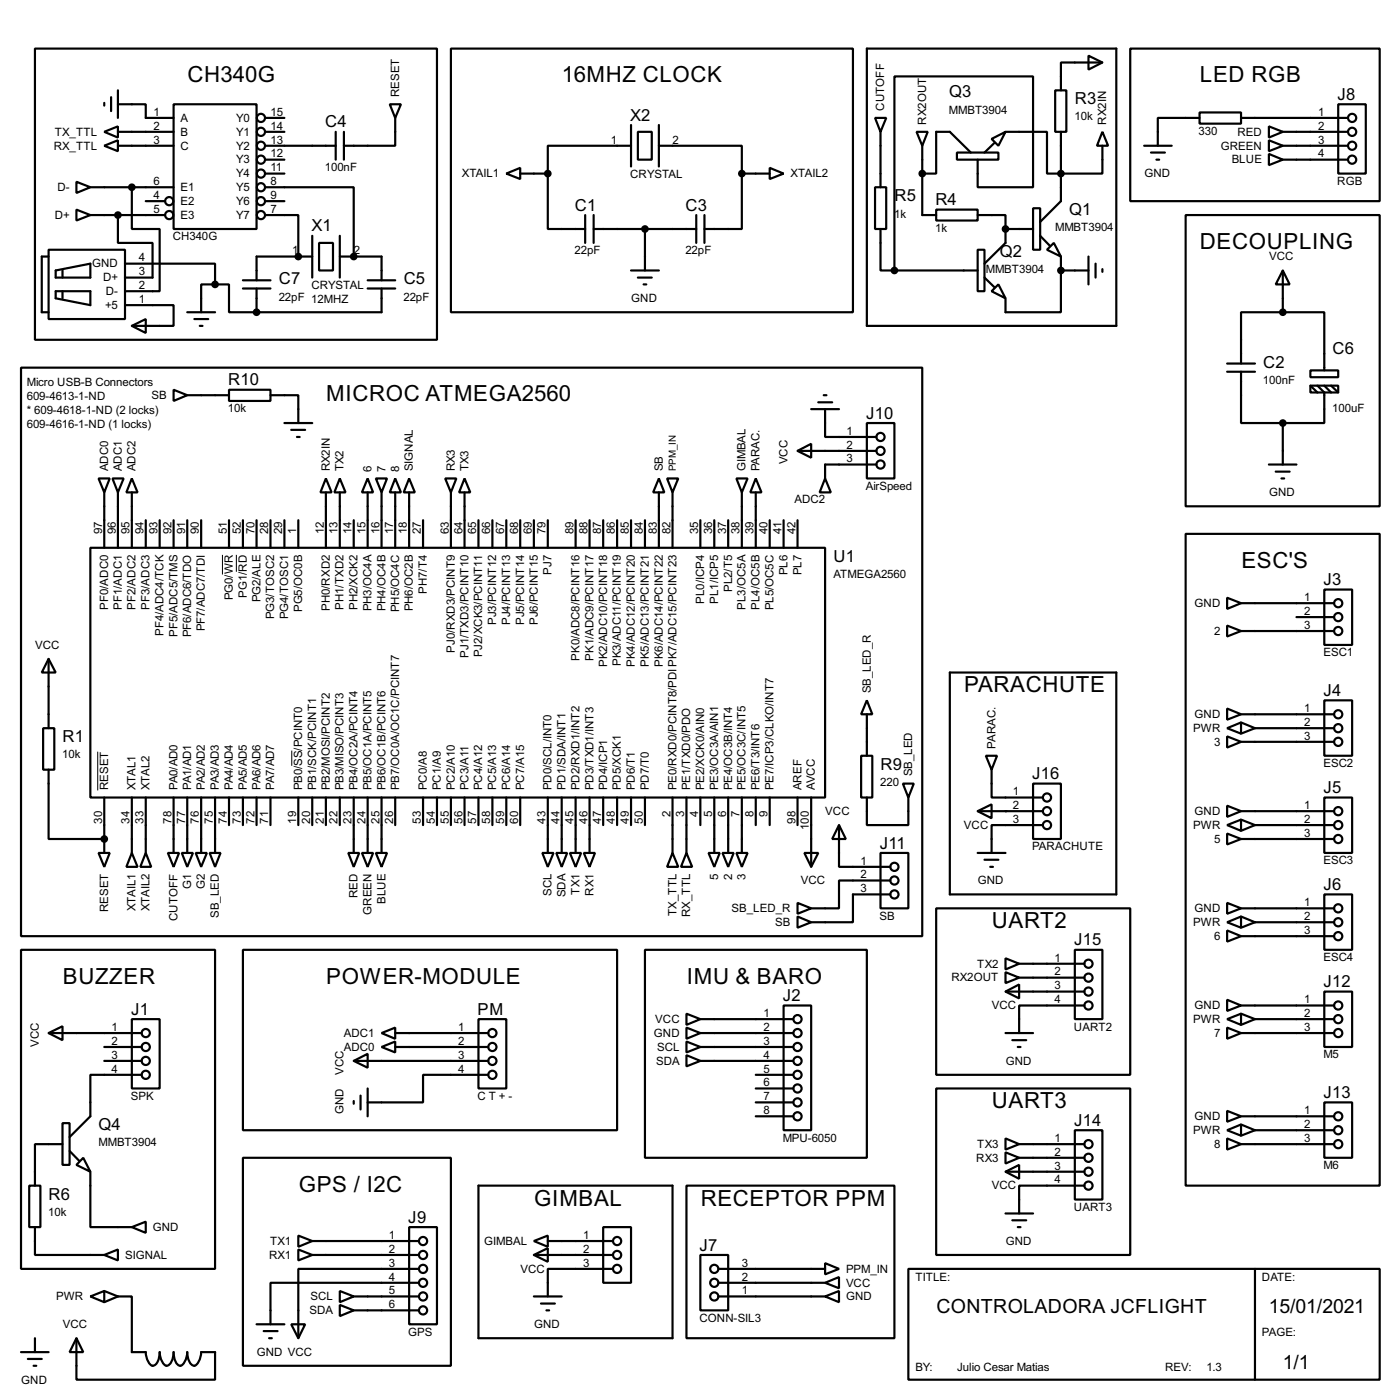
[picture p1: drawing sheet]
<svg xmlns="http://www.w3.org/2000/svg" width="256mm" height="256mm" viewBox="0 0 256 256" stroke-linecap="round" stroke-linejoin="round" font-family="sans-serif">
<g fill="none" stroke="#000" stroke-width=".4">
<path d="M6.4 8.9h73.7v53.4h-73.7zM19.1 18.9v.5M20.4 17.8v2.6M21.6 19.1h5.1v2.5h5.1M21.6 16.6v5M31.8 19.1h15.2v22.9h-15.2zM71.4 19.1h2.1l-1.1 2.5zM82.6 8.9h73.7v48.3h-73.7zM158.8 8.9h45.7v50.8h-45.7zM193.3 16.6h2.1v7.6h-2.1zM199.4 10.2l2.6 1.3-2.6 1.3zM202 11.5h-7.6v5.1"/>
<path d="M207.1 8.9h45.7v28h-45.7zM245.2 19.1h5v12.7h-5zM14 38.4l2.6 1-2.6 1zM14 33.3l2.6 1-2.6 1.1zM16.6 39.4h13.7M16.6 34.3h15.2M19.1 24.2l2.5-1v2zM19.1 26.7l2.5-1v2zM21.6 39.4v5.1h6.4v6.4h-5.1M21.6 24.2h10.2M21.6 26.7h10.2M24.2 34.3v7.7h5.1v11.4h-6.4"/>
<path d="M26.7 36.9h3.6M48.6 34.3h16.2v12.7M48.6 39.4h6.1v7.6M48.6 31.8h3.5M48.6 21.6h3.5M48.6 24.2h3.5M48.6 26.7h12.9M48.6 29.3h3.5M48.6 36.9h3.5M61.5 24.2v5.1M63 24.2v5.1M72.4 21.6v5.1h-9.4"/>
<path d="M92.8 31.8l2.5-1v2zM95.3 31.8h5.1M100.4 31.8v10.2h6.8M107.2 39.4v5.1M108.8 39.4v5.1M115.6 26.7h-15.2v5.1M115.6 22.9v7.6M116.9 24.2h2.5v5.1h-2.5zM120.7 26.7h15.2v5.1M120.7 22.9v7.6M127.6 39.4v5.1M129.1 39.4v5.1"/>
<path d="M135.9 31.8v10.2h-6.8M135.9 31.8h5.1M141 30.8l2.6 1-2.6 1zM160.3 34.3h2.1v7.7h-2.1zM160.3 21.6h2.1l-1.1 2.6zM161.3 24.2v10.1M167.9 24.2h2.1l-1 2.5zM169 26.7v12.7h2.5M171.5 38.4h7.6v2h-7.6zM175.3 28h7.6v1.3h-7.6zM177.9 28l-3.9-3.8h-2.5v7.6h-2.5M179.1 39.4h5.1v2.6"/>
<path d="M179.1 29.3v5h10.2v-20.3h-25.4v35.6M181.7 25.5l2.5-1.3-1.3 2.5zM182.2 26.2l-1.8 1.8M184.2 24.2h7.6v7.6h10.2v-5.1M189.3 38.2h1.3v7.6h-1.3zM194.4 24.2v12.7l-3.8 3.8M202 24.2l1 2.5h-2zM209.6 26.7h5.1M210.9 28h2.5M211.9 29.3h.5M217.2 39.4h35.6v53.4h-35.6zM219.8 20.6h7.6v2.1h-7.6z"/>
<path d="M219.8 21.6h-7.7v5.1M227.4 21.6h19.5M232.5 23.2l2.5 1-2.5 1zM232.5 25.7l2.5 1-2.5 1zM232.5 28.2l2.5 1.1-2.5 1zM235 24.2h11.9M235 26.7h11.9M235 29.3h11.9M8.9 45.8h14v12.7h-14zM8.9 47h-1.2v10.2h1.2M10.2 49.6l6.4-1.3v2.6h-6.4zM10.2 53.4h6.4v2.5l-6.4-1.2z"/>
<path d="M11.5 49.6v1.3M11.5 53.4v1.3M22.9 55.9h8.9v3.8h-7.6M22.9 48.3h16.5v3.8M24.2 59.7l2.5-1.2v2.5zM34.3 57.2h5.1M35.6 58.5h2.6M36.6 59.7h.5M39.4 52.1h-2.5v5.1M39.4 52.1h2.6v5.1h5M44.5 51.4h5.1M44.5 52.9h5.1"/>
<path d="M47 52.9v4.3M57.2 47h-10.2v4.4M57.2 43.2v7.7M58.5 44.5h2.5v5.1h-2.5zM62.3 47h7.6v4.4M62.3 43.2v7.7M67.4 51.4h5M67.4 52.9h5M69.9 52.9v4.3h-22.9M108.8 42h18.8M115.6 49.6h5.1M116.9 50.9h2.5"/>
<path d="M117.9 52.1h.5M118.2 42v7.6M161.3 42v7.6h2.6M163.9 49.6h15.2M179.1 45.8h1.3v7.6h-1.3zM180.4 50.9l1.8 1.7M181.7 53.4l1.2-1.3 1.3 2.6zM184.2 42h5.1M184.2 42v2.5l-3.8 3.8M190.6 43.2l1.7 1.8M191.8 45.8l1.3-1.3 1.3 2.5zM194.4 49.6v7.6h-10.2v-2.5"/>
<path d="M194.4 49.6h5M194.4 47v2.6M199.4 47v5.1M200.7 48.3v2.6M202 49.3v.5M235 49.6l1.3 2.5h-2.6zM235 57.2h-7.6v9.4M235 57.2h7.6v10.7M235 49.6v7.6M3.9 67.4h165.1v104.1h-165.1zM31.8 71.4l2.5 1-2.5 1.1zM34.3 72.4h7.7"/>
<path d="M42 71.4h7.6v2.1h-7.6zM49.6 72.4h5.1v5.1M52.1 77.5h5.1M53.4 78.8h2.5M148.6 75h5.1M149.9 73.7h2.6M150.9 72.4h.5M151.2 75v5.1h9.4M158.8 77.5h5.1v10.2h-5.1zM224.8 66.6h5.1M224.8 68.1h5.1M227.4 68.1v9.4h7.6"/>
<path d="M235 77.5v7.6M240.1 67.9h5.1v1.2h-5.1zM240.1 70.7h5.1v1.2h-5.1zM240.1 70.7l1.3 1.2M241.4 70.7l1.2 1.2v5.6h-7.6M242.6 70.7l1.3 1.2M243.9 70.7l1.3 1.2M18.1 87.7h2l-1 2.5zM19.1 90.2v10.2M20.6 87.7h2.1l-1.1 2.5zM21.6 90.2v10.2M24.2 87.7l1 2.5h-2z"/>
<path d="M24.2 90.2v10.2M26.7 95.3v5.1M29.3 95.3v5.1M31.8 95.3v5.1M34.3 95.3v5.1M36.9 95.3v5.1M42 95.3v5.1M44.5 95.3v5.1M47 95.3v5.1M49.6 95.3v5.1M52.1 95.3v5.1M54.4 80.1h.5"/>
<path d="M54.7 95.3v5.1M59.7 87.7l1.1 2.5h-2.1zM59.7 90.2v10.2M62.3 87.7l1 2.5h-2zM62.3 90.2v10.2M64.8 95.3v5.1M67.4 87.7l1 2.5h-2.1zM67.4 90.2v10.2M68.9 87.7h2l-1 2.5zM69.9 90.2v10.2M72.4 87.7l1.1 2.5h-2.1zM72.4 90.2v10.2"/>
<path d="M75 87.7l1 2.5h-2zM75 90.2v10.2M77.5 95.3v5.1M81.6 87.7h2l-1 2.5zM82.6 90.2v10.2M85.1 87.7l1.1 2.5h-2.1zM85.1 90.2v10.2M87.7 95.3v5.1M90.2 95.3v5.1M92.8 95.3v5.1M95.3 95.3v5.1M97.8 95.3v5.1"/>
<path d="M100.4 95.3v5.1M105.5 95.3v5.1M108 95.3v5.1M110.5 95.3v5.1M113.1 95.3v5.1M115.6 95.3v5.1M118.2 95.3v5.1M120.7 87.7l1 2.5h-2zM120.7 90.2v10.2M122.2 87.7h2.1l-1.1 2.5zM123.2 90.2v10.2M128.3 95.3v5.1"/>
<path d="M130.9 95.3v5.1M133.4 95.3v5.1M134.9 87.7h2.1l-1.1 2.5zM135.9 90.2v10.2M138.5 87.7l1 2.5h-2zM138.5 90.2v10.2M141 95.3v5.1M143.6 95.3v5.1M146.1 82.6l2.5-1.3v2.6zM146.1 82.6h14.5M146.1 95.3v5.1M151.2 87.7l1 2.5h-2z"/>
<path d="M160.6 85.1h-9.4v2.6M217.2 97.8h35.6v119.4h-35.6zM232.5 85.1h5M233.7 86.4h2.6M234.8 87.7h.5M16.6 100.4h134.6v45.7h-134.6zM224.8 109.5l2.6 1-2.6 1.1zM224.8 114.6l2.6 1-2.6 1zM227.4 110.5h17M227.4 115.6h17M237.5 113.1h6.9M242.6 108h5.1v10.2h-5.1z"/>
<path d="M7.9 133.4h2.1v7.6h-2.1zM8.9 120.7l1.3 2.5h-2.5zM8.9 120.7v12.7M157.8 138.5h2v7.6h-2zM158.8 128.3l1 2.6h-2zM158.8 130.9v7.6M174 123.2h30.5v40.7h-30.5zM180.6 138.5h2.1l-1 2.5zM224.8 129.8l2.6 1.1-2.6 1zM224.8 134.9l2.6 1-2.6 1.1zM224.8 133.4l2.6-1v2zM227.4 130.9h17"/>
<path d="M227.4 135.9h17M227.4 132.4l2.5 1M229.9 133.4h14.5M229.9 133.4l-2.5 1M242.6 128.3h5.1v10.2h-5.1zM8.9 141v12.7h10.2M18.1 156.3h2l-1 2.5zM19.1 146.1v10.2M24.2 156.3l1 2.5h-2zM24.2 146.1v10.2M26.7 156.3l1 2.5h-2zM26.7 146.1v10.2"/>
<path d="M30.8 156.3h2l-1 2.5zM31.8 146.1v10.2M33.3 156.3h2.1l-1.1 2.5zM34.3 146.1v10.2M35.9 156.3h2l-1 2.5zM36.9 146.1v10.2M38.4 156.3h2l-1 2.5zM39.4 146.1v10.2M42 146.1v5.1M44.5 146.1v5.1M47 146.1v5.1M49.6 146.1v5.1"/>
<path d="M54.7 146.1v5.1M57.2 146.1v5.1M59.7 146.1v5.1M62.3 146.1v5.1M63.8 156.3h2l-1 2.5zM64.8 146.1v10.2M66.3 156.3h2.1l-1 2.5zM67.4 146.1v10.2M68.9 156.3h2l-1 2.5zM69.9 146.1v10.2M72.4 146.1v5.1M77.5 146.1v5.1"/>
<path d="M80.1 146.1v5.1M82.6 146.1v5.1M85.1 146.1v5.1M87.7 146.1v5.1M90.2 146.1v5.1M92.8 146.1v5.1M95.3 146.1v5.1M99.4 156.3h2l-1 2.5zM100.4 146.1v10.2M101.9 156.3h2l-1 2.5zM102.9 146.1v10.2M104.4 156.3h2.1l-1 2.5z"/>
<path d="M105.5 146.1v10.2M107 156.3h2l-1 2.5zM108 146.1v10.2M110.5 146.1v5.1M113.1 146.1v5.1M115.6 146.1v5.1M118.2 146.1v5.1M123.2 156.3l1.1 2.5h-2.1zM123.2 146.1v10.2M125.8 156.3l1 2.5h-2zM125.8 146.1v10.2M128.3 146.1v5.1"/>
<path d="M129.8 156.3h2.1l-1 2.5zM130.9 146.1v10.2M132.4 156.3h2l-1 2.5zM133.4 146.1v10.2M134.9 156.3h2.1l-1.1 2.5zM135.9 146.1v10.2M138.5 146.1v5.1M141 146.1v5.1M146.1 146.1v5.1M147.4 156.3h2.5l-1.3 2.5zM148.6 146.1v12.7M153.7 151.2l1.3 2.5h-2.5z"/>
<path d="M153.7 151.2v7.6h9.4M158.8 146.1v5.1h7.6v-5.1M161.3 156.3h5.1v10.1h-5.1zM165.4 143.6h2l-1 2.5zM179.1 148.6l2.6-1.2v2.5zM179.1 148.6h12M179.1 156.3h5.1M180.4 157.5h2.5M181.4 158.8h.5M181.7 141v5.1h9.4M189.3 143.6h5.1v10.1h-5.1zM191.1 151.2h-9.4v5.1"/>
<path d="M224.8 147.6l2.6 1-2.6 1.1zM224.8 152.7l2.6 1-2.6 1zM224.8 151.2l2.6-1v2zM227.4 148.6h17M227.4 153.7h17M227.4 150.2l2.5 1M229.9 151.2h14.5M229.9 151.2l-2.5 1M242.6 146.1h5.1v10.2h-5.1zM3.9 174h35.5v58.5h-35.5zM44.5 174h68.6v33.1h-68.6zM118.2 174h40.6v38.1h-40.6z"/>
<path d="M146.1 167.9l2.5 1.1-2.5 1zM146.1 165.4l2.5 1-2.5 1zM163.1 163.9h-6.8v5.1h-7.7M163.1 161.3h-9.4v5.1h-5.1M171.5 166.4h35.6v30.5h-35.6zM184.2 175.6l2.5 1-2.5 1zM184.2 178.1l2.5 1-2.5 1zM186.7 176.6h12M186.7 179.1h12M196.9 174h5.1v12.7h-5.1zM224.8 165.4l2.6 1-2.6 1zM224.8 170.5l2.6 1-2.6 1z"/>
<path d="M224.8 169l2.6-1.1v2.1zM227.4 166.4h17M227.4 171.5h17M227.4 167.9l2.5 1.1M229.9 169h14.5M229.9 169l-2.5 1M242.6 163.9h5.1v10.1h-5.1zM8.9 189.3l2.6-1.3v2.6zM8.9 189.3h17.1M19.1 191.8h6.9M19.1 194.4h6.9M24.2 186.7h5.1v12.7h-5.1z"/>
<path d="M26 196.9h-9.4v7.6l-3.8 3.8M64.8 194.4l2.6-1.3v2.5zM64.8 194.4h24.7M67.4 199.4v5.1M69.9 191.8l2.5-1v2zM69.9 189.3l2.5-1v2zM72.4 189.3h17.1M72.4 191.8h17.1M87.7 186.7h5.1v12.7h-5.1zM89.5 196.9h-12v5.1h-10.1M125.8 185.7l2.5 1-2.5 1.1zM125.8 188.3l2.5 1-2.5 1z"/>
<path d="M125.8 190.8l2.5 1-2.5 1zM125.8 193.3l2.5 1.1-2.5 1zM128.3 186.7h17M128.3 189.3h17M128.3 191.8h17M128.3 194.4h17M138.5 196.9h6.8M138.5 199.4h6.8M143.6 184.2h5v22.9h-5zM171.5 199.4h35.6v30.5h-35.6zM184.2 181.7l2.5-1.3v2.5zM184.2 189.3h5.1"/>
<path d="M184.2 181.7h14.5M185.5 190.6h2.5M186.5 191.8h.5M198.7 184.2h-12v5.1M224.8 188.3l2.6 1-2.6 1zM224.8 183.2l2.6 1-2.6 1zM224.8 186.7l2.6-1v2.1zM227.4 189.3h17M227.4 184.2h17M227.4 185.7l2.5 1M229.9 186.7h14.5M229.9 186.7l-2.5 1.1"/>
<path d="M242.6 181.7h5.1v10.1h-5.1zM5.4 217.2h2v7.6h-2zM11.5 205.8h1.3v7.6h-1.3zM11.5 209.6h-5.1v7.6M12.8 210.9l1.7 1.8M15.3 212.1l1.3 2.6-2.6-1.3zM16.6 214.7v10.1h7.6M44.5 212.1h38.1v38.1h-38.1zM64.8 201.7v.5M66.1 200.7v2.6M87.7 217.2h35.5v28h-35.5zM125.8 217.2h38.1v28h-38.1z"/>
<path d="M138.5 204.5h6.8M138.5 202h6.8M184.2 214.7l2.5-1.3v2.6zM184.2 208.6l2.5 1-2.5 1zM184.2 211.1l2.5 1-2.5 1.1zM184.2 214.7h14.5M186.7 209.6h12M186.7 212.1h12M196.9 207.1h5.1v12.7h-5.1zM198.7 217.2h-12v5.1M224.8 208.6l2.6 1-2.6 1zM224.8 203.5l2.6 1-2.6 1z"/>
<path d="M224.8 207.1l2.6-1.1v2.1zM227.4 209.6h17M227.4 204.5h17M227.4 206l2.5 1.1M229.9 207.1h14.5M229.9 207.1l-2.5 1M242.6 202h5.1v10.1h-5.1zM6.4 224.8v5.1h12.7M16.6 237.5l2.5-1v2.1zM19.1 229.9l2.5-1v2zM19.1 236.5l2.5 1M21.6 237.5h2.6v10.2h2.5a2.65 2.65 0 0 0 1.3 2.5 2.24 2.24 0 0 0 1.3-2.5 2.65 2.65 0 0 0 1.2 2.5 2.29 2.29 0 0 0 1.3-2.5 2.27 2.27 0 0 0 1.3 2.5 2.65 2.65 0 0 0 1.2-2.5 2.29 2.29 0 0 0 1.3 2.5 2.65 2.65 0 0 0 1.3-2.5h2.5v5.1h-25.4v-7.6"/>
<path d="M21.6 237.5l-2.5 1.1M24.2 224.8l2.5-1v2.1zM54.7 226.4l2.5 1-2.5 1zM54.7 228.9l2.5 1-2.5 1zM57.2 227.4h19.6M57.2 229.9h19.6M62.3 236.5l2.5 1-2.5 1.1zM62.3 239.1l2.5 1-2.5 1zM64.8 237.5h12M75 224.8h5.1v17.8h-5.1zM76.8 232.5h-22.1v12.7M76.8 235h-27.2v7.6"/>
<path d="M97.8 227.4l2.6-1v2zM97.8 229.9l2.6-1.2v2.5zM97.8 229.9h14.5M97.8 237.5h5.1M99.1 238.8h2.6M100.4 227.4h11.9M110.5 224.8h5.1v10.2h-5.1zM112.3 232.5h-11.9v5M128.3 229.9h5.1v10.2h-5.1zM131.6 237.5h19.6M131.6 235h19.6M131.6 232.5h19.6"/>
<path d="M151.2 237.5l2.5-1v2.1zM151.2 235l2.5-1v2zM151.2 231.4l2.5 1.1-2.5 1zM166.4 232.5h86.4v20.3h-86.4zM184.2 222.3h5.1M185.5 223.6h2.5M186.5 224.8h.5M229.9 232.5v20.3M3.9 247.7h5M5.1 249h2.6M6.2 250.2h.5M6.4 245.2v2.5"/>
<path d="M14 245.2l1.3 2.5h-2.5zM47 242.6h5.1M48.3 243.9h2.6M49.3 245.2h.5M53.4 242.6h2.5l-1.2 2.6zM64.8 240.1h12M100.1 240.1h.5"/>
<circle cx="31" cy="39.4" r=".75"/>
<circle cx="31" cy="36.9" r=".75"/>
<circle cx="47.8" cy="36.9" r=".75"/>
<circle cx="47.8" cy="26.7" r=".75"/>
<circle cx="47.8" cy="29.3" r=".75"/>
<circle cx="47.8" cy="34.3" r=".75"/>
<circle cx="47.8" cy="31.8" r=".75"/>
<circle cx="47.8" cy="39.4" r=".75"/>
<circle cx="47.8" cy="21.6" r=".75"/>
<circle cx="47.8" cy="24.2" r=".75"/>
<circle cx="247.7" cy="26.7" r=".75"/>
<circle cx="247.7" cy="29.3" r=".75"/>
<circle cx="247.7" cy="21.6" r=".75"/>
<circle cx="247.7" cy="24.2" r=".75"/>
<circle cx="161.3" cy="85.1" r=".75"/>
<circle cx="161.3" cy="80.1" r=".75"/>
<circle cx="161.3" cy="82.6" r=".75"/>
<circle cx="245.1" cy="113.1" r=".75"/>
<circle cx="245.1" cy="110.5" r=".75"/>
<circle cx="245.1" cy="115.6" r=".75"/>
<circle cx="245.1" cy="133.4" r=".75"/>
<circle cx="245.1" cy="135.9" r=".75"/>
<circle cx="245.1" cy="130.9" r=".75"/>
<circle cx="163.8" cy="158.8" r=".75"/>
<circle cx="191.8" cy="151.2" r=".75"/>
<circle cx="191.8" cy="146.1" r=".75"/>
<circle cx="191.8" cy="148.6" r=".75"/>
<circle cx="245.1" cy="148.6" r=".75"/>
<circle cx="245.1" cy="153.7" r=".75"/>
<circle cx="245.1" cy="151.2" r=".75"/>
<circle cx="163.8" cy="163.9" r=".75"/>
<circle cx="163.8" cy="161.3" r=".75"/>
<circle cx="199.4" cy="179.1" r=".75"/>
<circle cx="199.4" cy="176.6" r=".75"/>
<circle cx="245.1" cy="171.5" r=".75"/>
<circle cx="245.1" cy="166.4" r=".75"/>
<circle cx="245.1" cy="169" r=".75"/>
<circle cx="26.7" cy="191.8" r=".75"/>
<circle cx="26.7" cy="194.4" r=".75"/>
<circle cx="26.7" cy="196.9" r=".75"/>
<circle cx="26.7" cy="189.3" r=".75"/>
<circle cx="90.2" cy="194.4" r=".75"/>
<circle cx="90.2" cy="196.9" r=".75"/>
<circle cx="90.2" cy="191.8" r=".75"/>
<circle cx="90.2" cy="189.3" r=".75"/>
<circle cx="146.1" cy="186.7" r=".75"/>
<circle cx="146.1" cy="191.8" r=".75"/>
<circle cx="146.1" cy="199.4" r=".75"/>
<circle cx="146.1" cy="189.3" r=".75"/>
<circle cx="146.1" cy="196.9" r=".75"/>
<circle cx="146.1" cy="194.4" r=".75"/>
<circle cx="199.4" cy="184.2" r=".75"/>
<circle cx="199.4" cy="181.7" r=".75"/>
<circle cx="245.1" cy="186.7" r=".75"/>
<circle cx="245.1" cy="184.2" r=".75"/>
<circle cx="245.1" cy="189.3" r=".75"/>
<circle cx="146.1" cy="204.5" r=".75"/>
<circle cx="146.1" cy="202" r=".75"/>
<circle cx="199.4" cy="212.1" r=".75"/>
<circle cx="199.4" cy="217.2" r=".75"/>
<circle cx="199.4" cy="214.7" r=".75"/>
<circle cx="199.4" cy="209.6" r=".75"/>
<circle cx="245.1" cy="204.5" r=".75"/>
<circle cx="245.1" cy="209.6" r=".75"/>
<circle cx="245.1" cy="207.1" r=".75"/>
<circle cx="77.5" cy="237.5" r=".75"/>
<circle cx="77.5" cy="232.5" r=".75"/>
<circle cx="77.5" cy="227.4" r=".75"/>
<circle cx="77.5" cy="229.9" r=".75"/>
<circle cx="77.5" cy="235" r=".75"/>
<circle cx="113" cy="229.9" r=".75"/>
<circle cx="113" cy="227.4" r=".75"/>
<circle cx="113" cy="232.5" r=".75"/>
<circle cx="130.8" cy="237.5" r=".75"/>
<circle cx="130.8" cy="232.5" r=".75"/>
<circle cx="130.8" cy="235" r=".75"/>
<circle cx="77.5" cy="240.1" r=".75"/>
</g>
<g fill="#000">
<circle cx="47" cy="57.2" r=".2"/>
<circle cx="54.7" cy="47" r=".2"/>
<circle cx="64.8" cy="47" r=".2"/>
<circle cx="184.2" cy="42" r=".2"/>
<circle cx="194.4" cy="49.6" r=".2"/>
<circle cx="19.1" cy="153.7" r=".2"/>
<circle cx="184.2" cy="148.6" r=".2"/>
</g>
<g fill="#000" stroke="#000" stroke-width=".4">
<circle cx="21.6" cy="39.4" r=".5"/>
<circle cx="24.1" cy="34.3" r=".5"/>
<circle cx="100.3" cy="31.8" r=".5"/>
<circle cx="135.9" cy="31.8" r=".5"/>
<circle cx="168.9" cy="31.8" r=".5"/>
<circle cx="194.3" cy="31.8" r=".5"/>
<circle cx="39.4" cy="52.1" r=".5"/>
<circle cx="47" cy="57.2" r=".5"/>
<circle cx="54.6" cy="47" r=".5"/>
<circle cx="64.8" cy="47" r=".5"/>
<circle cx="118.1" cy="42" r=".5"/>
<circle cx="163.8" cy="49.6" r=".5"/>
<circle cx="184.2" cy="42" r=".5"/>
<circle cx="194.3" cy="49.6" r=".5"/>
<circle cx="235" cy="57.2" r=".5"/>
<circle cx="235" cy="77.5" r=".5"/>
<circle cx="19.1" cy="153.7" r=".5"/>
</g>
<path d="M40.8 101.7v3.6M43.3 101.7v3.1M17.9 137.7v7.1M53.5 137.5v2.8" fill="none" stroke="#000" stroke-width=".18"/>
<g font-size="4.6">
<text x="34.4" y="15.1">CH340G</text>
<text x="102.9" y="15.1">16MHZ CLOCK</text>
<text x="219.8" y="15.1">LED RGB</text>
<text x="219.8" y="45.6">DECOUPLING</text>
<text x="59.8" y="73.6">MICROC ATMEGA2560</text>
<text x="227.4" y="104">ESC'S</text>
<text x="176.6" y="126.9">PARACHUTE</text>
<text x="181.7" y="170.1">UART2</text>
<text x="11.5" y="180.2">BUZZER</text>
<text x="59.8" y="180.2">POWER-MODULE</text>
<text x="125.8" y="180.2">IMU &amp; BARO</text>
<text x="181.7" y="203.1">UART3</text>
<text x="54.7" y="218.3">GPS / I2C</text>
<text x="97.9" y="220.9">GIMBAL</text>
<text x="128.4" y="220.9">RECEPTOR PPM</text>
</g>
<g font-size="4">
<text x="171.6" y="240.6">CONTROLADORA JCFLIGHT</text>
<text x="232.5" y="240.6">15/01/2021</text>
<text x="235" y="250.8">1/1</text>
</g>
<g font-size="3.4">
<text x="173.9" y="17.8">Q3</text>
<text x="59.6" y="23.3">C4</text>
<text x="115.5" y="22.1">X2</text>
<text x="196.9" y="19.1">R3</text>
<text x="245" y="18.3">J8</text>
<text x="105.3" y="38.6">C1</text>
<text x="125.6" y="38.6">C3</text>
<text x="163.9" y="36.8">R5</text>
<text x="171.4" y="37.6">R4</text>
<text x="195.9" y="39.4">Q1</text>
<text x="57.1" y="42.4">X1</text>
<text x="183.2" y="47.1">Q2</text>
<text x="51.1" y="52.1">C7</text>
<text x="74" y="52.1">C5</text>
<text x="244.1" y="64.8">C6</text>
<text x="41.8" y="70.6">R10</text>
<text x="231.4" y="67.4">C2</text>
<text x="158.7" y="76.7">J10</text>
<text x="152.7" y="102.9">U1</text>
<text x="242.5" y="107.2">J3</text>
<text x="242.5" y="127.5">J4</text>
<text x="11.5" y="136">R1</text>
<text x="161.3" y="141">R9</text>
<text x="189.1" y="142.8">J16</text>
<text x="242.5" y="145.3">J5</text>
<text x="161.2" y="155.5">J11</text>
<text x="242.5" y="163.1">J6</text>
<text x="196.8" y="173.2">J15</text>
<text x="24" y="185.9">J1</text>
<text x="87.5" y="185.9">PM</text>
<text x="143.4" y="183.4">J2</text>
<text x="242.5" y="180.9">J12</text>
<text x="242.5" y="201.2">J13</text>
<text x="18.1" y="207.1">Q4</text>
<text x="196.8" y="206.3">J14</text>
<text x="8.9" y="219.8">R6</text>
<text x="74.8" y="224">J9</text>
<text x="128.2" y="229.1">J7</text>
</g>
<g font-size="2.4">
<text x="73.1" y="17.8" transform="rotate(-90 73.1 17.8)">RESET</text>
<text x="28.1" y="21.2">1</text>
<text x="28.1" y="23.7">2</text>
<text x="33.1" y="22.3">A</text>
<text x="43.3" y="22.3">Y0</text>
<text x="49.6" y="21.2">15</text>
<text x="49.6" y="23.7">14</text>
<text x="162" y="20.3" transform="rotate(-90 162 20.3)">CUTOFF</text>
<text x="169.7" y="22.9" transform="rotate(-90 169.7 22.9)">RX2OUT</text>
<text x="173.8" y="20.8">MMBT3904</text>
<text x="196.8" y="22.1">10k</text>
<text x="202.7" y="22.9" transform="rotate(-90 202.7 22.9)">RX2IN</text>
<text x="241.5" y="21.2">1</text>
<text x="241.5" y="23.7">2</text>
<text x="9.8" y="27.4">RX_TTL</text>
<text x="10" y="24.8">TX_TTL</text>
<text x="28.1" y="26.3">3</text>
<text x="33.1" y="24.8">B</text>
<text x="33.1" y="27.4">C</text>
<text x="43.3" y="24.8">Y1</text>
<text x="43.3" y="27.4">Y2</text>
<text x="43.3" y="30">Y3</text>
<text x="49.6" y="26.3">13</text>
<text x="49.6" y="28.9">12</text>
<text x="111.9" y="26.3">1</text>
<text x="123.2" y="26.3">2</text>
<text x="219.6" y="24.7">330</text>
<text x="223.6" y="27.4">GREEN</text>
<text x="225.6" y="30">BLUE</text>
<text x="226.7" y="24.8">RED</text>
<text x="241.5" y="26.3">3</text>
<text x="241.5" y="28.9">4</text>
<text x="10.5" y="35">D-</text>
<text x="28.1" y="33.9">6</text>
<text x="33.1" y="35">E1</text>
<text x="43.3" y="32.5">Y4</text>
<text x="43.3" y="35">Y5</text>
<text x="49.6" y="31.4">11</text>
<text x="49.6" y="33.9">8</text>
<text x="59.5" y="31.4">100nF</text>
<text x="84.6" y="32.5">XTAIL1</text>
<text x="115.4" y="32.6">CRYSTAL</text>
<text x="144.8" y="32.5">XTAIL2</text>
<text x="209.6" y="32.5">GND</text>
<text x="245" y="33.9">RGB</text>
<text x="10" y="40.1">D+</text>
<text x="28.1" y="36.4">4</text>
<text x="28.1" y="39">5</text>
<text x="33.1" y="37.5">E2</text>
<text x="33.1" y="40.1">E3</text>
<text x="43.3" y="37.5">Y6</text>
<text x="43.3" y="40.1">Y7</text>
<text x="49.6" y="36.4">9</text>
<text x="49.6" y="39">7</text>
<text x="163.8" y="39.9">1k</text>
<text x="25.5" y="47.9">4</text>
<text x="31.6" y="44.1">CH340G</text>
<text x="53.5" y="46.6">1</text>
<text x="64.8" y="46.6">2</text>
<text x="105.3" y="46.6">22pF</text>
<text x="125.6" y="46.6">22pF</text>
<text x="171.3" y="42.5">1k</text>
<text x="193.3" y="42.3">MMBT3904</text>
<text x="232.5" y="47.7">VCC</text>
<text x="16.9" y="49">GND</text>
<text x="18.9" y="51.5">D+</text>
<text x="25.5" y="52.9">2</text>
<text x="25.5" y="50.4">3</text>
<text x="57" y="52.9">CRYSTAL</text>
<text x="180.6" y="50">MMBT3904</text>
<text x="19.3" y="56.6">+5</text>
<text x="19.4" y="54">D-</text>
<text x="25.5" y="55.5">1</text>
<text x="51.1" y="55">22pF 12MHZ</text>
<text x="73.9" y="55">22pF</text>
<text x="115.6" y="55.4">GND</text>
<text x="4.9" y="70.7">Micro USB-B Connectors</text>
<text x="231.4" y="70.3">100nF</text>
<text x="4.9" y="73.3">609-4613-1-ND</text>
<text x="4.9" y="75.8">* 609-4618-1-ND (2 locks)</text>
<text x="27.7" y="73.1">SB</text>
<text x="41.8" y="75.5">10k</text>
<text x="244.1" y="75.4">100uF</text>
<text x="4.9" y="78.3">609-4616-1-ND (1 locks)</text>
<text x="155.1" y="79.7">1</text>
<text x="155.1" y="82.2">2</text>
<text x="19.8" y="86.4" transform="rotate(-90 19.8 86.4)">ADC0</text>
<text x="22.3" y="86.4" transform="rotate(-90 22.3 86.4)">ADC1</text>
<text x="24.9" y="86.4" transform="rotate(-90 24.9 86.4)">ADC2</text>
<text x="60.4" y="86.4" transform="rotate(-90 60.4 86.4)">RX2IN</text>
<text x="63" y="86.4" transform="rotate(-90 63 86.4)">TX2</text>
<text x="68.1" y="86.4" transform="rotate(-90 68.1 86.4)">6</text>
<text x="70.6" y="86.4" transform="rotate(-90 70.6 86.4)">7</text>
<text x="73.1" y="86.4" transform="rotate(-90 73.1 86.4)">8</text>
<text x="75.7" y="86.4" transform="rotate(-90 75.7 86.4)">SIGNAL</text>
<text x="83.3" y="86.4" transform="rotate(-90 83.3 86.4)">RX3</text>
<text x="85.8" y="86.4" transform="rotate(-90 85.8 86.4)">TX3</text>
<text x="121.4" y="86.4" transform="rotate(-90 121.4 86.4)">SB</text>
<text x="136.6" y="86.4" transform="rotate(-90 136.6 86.4)">GIMBAL</text>
<text x="139.2" y="86.4" transform="rotate(-90 139.2 86.4)">PARAC.</text>
<text x="144.3" y="85.1" transform="rotate(-90 144.3 85.1)">VCC</text>
<text x="155.1" y="84.7">3</text>
<text x="158.6" y="89.8">AirSpeed</text>
<text x="145.5" y="92.2">ADC2</text>
<text x="232.5" y="90.9">GND</text>
<text x="18.7" y="97.8" transform="rotate(-90 18.7 97.8)">97</text>
<text x="21.2" y="97.8" transform="rotate(-90 21.2 97.8)">96</text>
<text x="23.8" y="97.8" transform="rotate(-90 23.8 97.8)">95</text>
<text x="26.3" y="97.8" transform="rotate(-90 26.3 97.8)">94</text>
<text x="28.9" y="97.8" transform="rotate(-90 28.9 97.8)">93</text>
<text x="31.4" y="97.8" transform="rotate(-90 31.4 97.8)">92</text>
<text x="33.9" y="97.8" transform="rotate(-90 33.9 97.8)">91</text>
<text x="36.5" y="97.8" transform="rotate(-90 36.5 97.8)">90</text>
<text x="41.6" y="97.8" transform="rotate(-90 41.6 97.8)">51</text>
<text x="44.1" y="97.8" transform="rotate(-90 44.1 97.8)">52</text>
<text x="46.6" y="97.8" transform="rotate(-90 46.6 97.8)">70</text>
<text x="49.2" y="97.8" transform="rotate(-90 49.2 97.8)">28</text>
<text x="51.7" y="97.8" transform="rotate(-90 51.7 97.8)">29</text>
<text x="54.3" y="97.8" transform="rotate(-90 54.3 97.8)">1</text>
<text x="59.3" y="97.8" transform="rotate(-90 59.3 97.8)">12</text>
<text x="61.9" y="97.8" transform="rotate(-90 61.9 97.8)">13</text>
<text x="64.4" y="97.8" transform="rotate(-90 64.4 97.8)">14</text>
<text x="67" y="97.8" transform="rotate(-90 67 97.8)">15</text>
<text x="69.5" y="97.8" transform="rotate(-90 69.5 97.8)">16</text>
<text x="72" y="97.8" transform="rotate(-90 72 97.8)">17</text>
<text x="74.6" y="97.8" transform="rotate(-90 74.6 97.8)">18</text>
<text x="77.1" y="97.8" transform="rotate(-90 77.1 97.8)">27</text>
<text x="82.2" y="97.8" transform="rotate(-90 82.2 97.8)">63</text>
<text x="84.7" y="97.8" transform="rotate(-90 84.7 97.8)">64</text>
<text x="87.3" y="97.8" transform="rotate(-90 87.3 97.8)">65</text>
<text x="89.8" y="97.8" transform="rotate(-90 89.8 97.8)">66</text>
<text x="92.4" y="97.8" transform="rotate(-90 92.4 97.8)">67</text>
<text x="94.9" y="97.8" transform="rotate(-90 94.9 97.8)">68</text>
<text x="97.4" y="97.8" transform="rotate(-90 97.4 97.8)">69</text>
<text x="100" y="97.8" transform="rotate(-90 100 97.8)">79</text>
<text x="105.1" y="97.8" transform="rotate(-90 105.1 97.8)">89</text>
<text x="107.6" y="97.8" transform="rotate(-90 107.6 97.8)">88</text>
<text x="110.1" y="97.8" transform="rotate(-90 110.1 97.8)">87</text>
<text x="112.7" y="97.8" transform="rotate(-90 112.7 97.8)">86</text>
<text x="115.2" y="97.8" transform="rotate(-90 115.2 97.8)">85</text>
<text x="117.8" y="97.8" transform="rotate(-90 117.8 97.8)">84</text>
<text x="120.3" y="97.8" transform="rotate(-90 120.3 97.8)">83</text>
<text x="122.8" y="97.8" transform="rotate(-90 122.8 97.8)">82</text>
<text x="127.9" y="97.8" transform="rotate(-90 127.9 97.8)">35</text>
<text x="130.5" y="97.8" transform="rotate(-90 130.5 97.8)">36</text>
<text x="133" y="97.8" transform="rotate(-90 133 97.8)">37</text>
<text x="135.5" y="97.8" transform="rotate(-90 135.5 97.8)">38</text>
<text x="138.1" y="97.8" transform="rotate(-90 138.1 97.8)">39</text>
<text x="140.6" y="97.8" transform="rotate(-90 140.6 97.8)">40</text>
<text x="143.2" y="97.8" transform="rotate(-90 143.2 97.8)">41</text>
<text x="145.7" y="97.8" transform="rotate(-90 145.7 97.8)">42</text>
<text x="101.1" y="105.3" transform="rotate(-90 101.1 105.3)">PJ7</text>
<text x="144.3" y="105.4" transform="rotate(-90 144.3 105.4)">PL6</text>
<text x="146.8" y="105.4" transform="rotate(-90 146.8 105.4)">PL7</text>
<text x="152.7" y="105.9">ATMEGA2560</text>
<text x="19.8" y="111.7" transform="rotate(-90 19.8 111.7)">PF0/ADC0</text>
<text x="22.3" y="111.7" transform="rotate(-90 22.3 111.7)">PF1/ADC1</text>
<text x="24.9" y="111.7" transform="rotate(-90 24.9 111.7)">PF2/ADC2</text>
<text x="27.4" y="111.7" transform="rotate(-90 27.4 111.7)">PF3/ADC3</text>
<text x="42.7" y="110" transform="rotate(-90 42.7 110)">PG0/WR</text>
<text x="45.2" y="109.5" transform="rotate(-90 45.2 109.5)">PG1/RD</text>
<text x="47.7" y="110.4" transform="rotate(-90 47.7 110.4)">PG2/ALE</text>
<text x="50.3" y="113.5" transform="rotate(-90 50.3 113.5)">PG3/TOSC2</text>
<text x="52.8" y="113.5" transform="rotate(-90 52.8 113.5)">PG4/TOSC1</text>
<text x="55.3" y="112.1" transform="rotate(-90 55.3 112.1)">PG5/OC0B</text>
<text x="60.4" y="111.9" transform="rotate(-90 60.4 111.9)">PH0/RXD2</text>
<text x="63" y="111.7" transform="rotate(-90 63 111.7)">PH1/TXD2</text>
<text x="65.5" y="111.8" transform="rotate(-90 65.5 111.8)">PH2/XCK2</text>
<text x="68.1" y="112" transform="rotate(-90 68.1 112)">PH3/OC4A</text>
<text x="70.6" y="112" transform="rotate(-90 70.6 112)">PH4/OC4B</text>
<text x="73.1" y="112.2" transform="rotate(-90 73.1 112.2)">PH5/OC4C</text>
<text x="75.7" y="112" transform="rotate(-90 75.7 112)">PH6/OC2B</text>
<text x="78.2" y="108.8" transform="rotate(-90 78.2 108.8)">PH7/T4</text>
<text x="129" y="110.6" transform="rotate(-90 129 110.6)">PL0/ICP4</text>
<text x="131.6" y="110.6" transform="rotate(-90 131.6 110.6)">PL1/ICP5</text>
<text x="134.1" y="108.4" transform="rotate(-90 134.1 108.4)">PL2/T5</text>
<text x="136.6" y="111.7" transform="rotate(-90 136.6 111.7)">PL3/OC5A</text>
<text x="139.2" y="111.7" transform="rotate(-90 139.2 111.7)">PL4/OC5B</text>
<text x="141.7" y="111.8" transform="rotate(-90 141.7 111.8)">PL5/OC5C</text>
<text x="218.8" y="111.2">GND</text>
<text x="238.9" y="110.1">1</text>
<text x="238.9" y="112.7">2</text>
<text x="6.4" y="118.9">VCC</text>
<text x="29.9" y="116.5" transform="rotate(-90 29.9 116.5)">PF4/ADC4/TCK</text>
<text x="32.5" y="116.7" transform="rotate(-90 32.5 116.7)">PF5/ADC5/TMS</text>
<text x="35" y="116.8" transform="rotate(-90 35 116.8)">PF6/ADC6/TDO</text>
<text x="37.5" y="115.7" transform="rotate(-90 37.5 115.7)">PF7/ADC7/TDI</text>
<text x="83.3" y="119.6" transform="rotate(-90 83.3 119.6)">PJ0/RXD3/PCINT9</text>
<text x="90.9" y="114.5" transform="rotate(-90 90.9 114.5)">PJ3/PCINT12</text>
<text x="93.5" y="114.5" transform="rotate(-90 93.5 114.5)">PJ4/PCINT13</text>
<text x="96" y="114.5" transform="rotate(-90 96 114.5)">PJ5/PCINT14</text>
<text x="98.5" y="114.5" transform="rotate(-90 98.5 114.5)">PJ6/PCINT15</text>
<text x="222.4" y="116.3">2</text>
<text x="238.9" y="115.2">3</text>
<text x="85.8" y="120.5" transform="rotate(-90 85.8 120.5)">PJ1/TXD3/PCINT10</text>
<text x="88.4" y="120.4" transform="rotate(-90 88.4 120.4)">PJ2/XCK3/PCINT11</text>
<text x="106.2" y="121" transform="rotate(-90 106.2 121)">PK0/ADC8/PCINT16</text>
<text x="108.7" y="121" transform="rotate(-90 108.7 121)">PK1/ADC9/PCINT17</text>
<text x="111.2" y="122.2" transform="rotate(-90 111.2 122.2)">PK2/ADC10/PCINT18</text>
<text x="113.8" y="122" transform="rotate(-90 113.8 122)">PK3/ADC11/PCINT19</text>
<text x="116.3" y="122.2" transform="rotate(-90 116.3 122.2)">PK4/ADC12/PCINT20</text>
<text x="118.9" y="122.2" transform="rotate(-90 118.9 122.2)">PK5/ADC13/PCINT21</text>
<text x="121.4" y="122.2" transform="rotate(-90 121.4 122.2)">PK6/ADC14/PCINT22</text>
<text x="242.4" y="120.3">ESC1</text>
<text x="159.5" y="127" transform="rotate(-90 159.5 127)">SB_LED_R</text>
<text x="218.8" y="131.6">GND</text>
<text x="238.9" y="130.5">1</text>
<text x="182.4" y="137.2" transform="rotate(-90 182.4 137.2)">PARAC.</text>
<text x="218.6" y="134.1">PWR</text>
<text x="222.4" y="136.6">3</text>
<text x="238.9" y="133">2</text>
<text x="238.9" y="135.5">3</text>
<text x="11.4" y="138.9">10k</text>
<text x="161.3" y="144">220</text>
<text x="167.1" y="142.2" transform="rotate(-90 167.1 142.2)">SB_LED</text>
<text x="242.4" y="140.6">ESC2</text>
<text x="19.8" y="144.8" transform="rotate(-90 19.8 144.8)">RESET</text>
<text x="24.9" y="144.8" transform="rotate(-90 24.9 144.8)">XTAL1</text>
<text x="27.4" y="144.8" transform="rotate(-90 27.4 144.8)">XTAL2</text>
<text x="32.5" y="144.8" transform="rotate(-90 32.5 144.8)">PA0/AD0</text>
<text x="35" y="144.8" transform="rotate(-90 35 144.8)">PA1/AD1</text>
<text x="37.6" y="144.8" transform="rotate(-90 37.6 144.8)">PA2/AD2</text>
<text x="40.1" y="144.8" transform="rotate(-90 40.1 144.8)">PA3/AD3</text>
<text x="42.7" y="144.8" transform="rotate(-90 42.7 144.8)">PA4/AD4</text>
<text x="45.2" y="144.8" transform="rotate(-90 45.2 144.8)">PA5/AD5</text>
<text x="47.7" y="144.8" transform="rotate(-90 47.7 144.8)">PA6/AD6</text>
<text x="50.3" y="144.8" transform="rotate(-90 50.3 144.8)">PA7/AD7</text>
<text x="55.4" y="144.8" transform="rotate(-90 55.4 144.8)">PB0/SS/PCINT0</text>
<text x="57.9" y="144.8" transform="rotate(-90 57.9 144.8)">PB1/SCK/PCINT1</text>
<text x="60.4" y="144.8" transform="rotate(-90 60.4 144.8)">PB2/MOSI/PCINT2</text>
<text x="63" y="144.8" transform="rotate(-90 63 144.8)">PB3/MISO/PCINT3</text>
<text x="65.5" y="144.8" transform="rotate(-90 65.5 144.8)">PB4/OC2A/PCINT4</text>
<text x="68.1" y="144.8" transform="rotate(-90 68.1 144.8)">PB5/OC1A/PCINT5</text>
<text x="70.6" y="144.8" transform="rotate(-90 70.6 144.8)">PB6/OC1B/PCINT6</text>
<text x="73.1" y="144.8" transform="rotate(-90 73.1 144.8)">PB7/OC0A/OC1C/PCINT7</text>
<text x="78.2" y="144.8" transform="rotate(-90 78.2 144.8)">PC0/A8</text>
<text x="80.8" y="144.8" transform="rotate(-90 80.8 144.8)">PC1/A9</text>
<text x="83.3" y="144.8" transform="rotate(-90 83.3 144.8)">PC2/A10</text>
<text x="85.8" y="144.8" transform="rotate(-90 85.8 144.8)">PC3/A11</text>
<text x="88.4" y="144.8" transform="rotate(-90 88.4 144.8)">PC4/A12</text>
<text x="90.9" y="144.8" transform="rotate(-90 90.9 144.8)">PC5/A13</text>
<text x="93.5" y="144.8" transform="rotate(-90 93.5 144.8)">PC6/A14</text>
<text x="96" y="144.8" transform="rotate(-90 96 144.8)">PC7/A15</text>
<text x="101.1" y="144.8" transform="rotate(-90 101.1 144.8)">PD0/SCL/INT0</text>
<text x="103.6" y="144.8" transform="rotate(-90 103.6 144.8)">PD1/SDA/INT1</text>
<text x="106.2" y="144.8" transform="rotate(-90 106.2 144.8)">PD2/RXD1/INT2</text>
<text x="108.7" y="144.8" transform="rotate(-90 108.7 144.8)">PD3/TXD1/INT3</text>
<text x="111.2" y="144.8" transform="rotate(-90 111.2 144.8)">PD4/ICP1</text>
<text x="113.8" y="144.8" transform="rotate(-90 113.8 144.8)">PD5/XCK1</text>
<text x="116.3" y="144.8" transform="rotate(-90 116.3 144.8)">PD6/T1</text>
<text x="118.9" y="144.8" transform="rotate(-90 118.9 144.8)">PD7/T0</text>
<text x="122.8" y="149.8" transform="rotate(-90 122.8 149.8)">2</text>
<text x="123.9" y="144.8" transform="rotate(-90 123.9 144.8)">PE0/RXD0/PCINT8/PDIPK7/ADC15/PCINT23</text>
<text x="125.4" y="149.8" transform="rotate(-90 125.4 149.8)">3</text>
<text x="126.5" y="144.8" transform="rotate(-90 126.5 144.8)">PE1/TXD0/PDO</text>
<text x="127.9" y="149.8" transform="rotate(-90 127.9 149.8)">4</text>
<text x="129" y="144.8" transform="rotate(-90 129 144.8)">PE2/XCK0/AIN0</text>
<text x="130.5" y="149.8" transform="rotate(-90 130.5 149.8)">5</text>
<text x="131.6" y="144.8" transform="rotate(-90 131.6 144.8)">PE3/OC3A/AIN1</text>
<text x="133" y="149.8" transform="rotate(-90 133 149.8)">6</text>
<text x="134.1" y="144.8" transform="rotate(-90 134.1 144.8)">PE4/OC3B/INT4</text>
<text x="135.5" y="149.8" transform="rotate(-90 135.5 149.8)">7</text>
<text x="136.6" y="144.8" transform="rotate(-90 136.6 144.8)">PE5/OC3C/INT5</text>
<text x="138.1" y="149.8" transform="rotate(-90 138.1 149.8)">8</text>
<text x="139.2" y="144.8" transform="rotate(-90 139.2 144.8)">PE6/T3/INT6</text>
<text x="140.6" y="149.8" transform="rotate(-90 140.6 149.8)">9</text>
<text x="141.7" y="144.8" transform="rotate(-90 141.7 144.8)">PE7/ICP3/CLKO/INT7</text>
<text x="146.8" y="144.8" transform="rotate(-90 146.8 144.8)">AREF</text>
<text x="149.3" y="144.8" transform="rotate(-90 149.3 144.8)">AVCC</text>
<text x="151.2" y="149.3">VCC</text>
<text x="185.6" y="145.7">1</text>
<text x="185.6" y="148.2">2</text>
<text x="218.8" y="149.3">GND</text>
<text x="238.9" y="148.2">1</text>
<text x="18.7" y="150.9" transform="rotate(-90 18.7 150.9)">30</text>
<text x="23.8" y="150.9" transform="rotate(-90 23.8 150.9)">34</text>
<text x="26.3" y="150.9" transform="rotate(-90 26.3 150.9)">33</text>
<text x="31.4" y="150.9" transform="rotate(-90 31.4 150.9)">78</text>
<text x="33.9" y="150.9" transform="rotate(-90 33.9 150.9)">77</text>
<text x="36.5" y="150.9" transform="rotate(-90 36.5 150.9)">76</text>
<text x="39" y="150.9" transform="rotate(-90 39 150.9)">75</text>
<text x="41.6" y="150.9" transform="rotate(-90 41.6 150.9)">74</text>
<text x="44.1" y="150.9" transform="rotate(-90 44.1 150.9)">73</text>
<text x="46.6" y="150.9" transform="rotate(-90 46.6 150.9)">72</text>
<text x="49.2" y="150.9" transform="rotate(-90 49.2 150.9)">71</text>
<text x="54.3" y="150.9" transform="rotate(-90 54.3 150.9)">19</text>
<text x="56.8" y="150.9" transform="rotate(-90 56.8 150.9)">20</text>
<text x="59.3" y="150.9" transform="rotate(-90 59.3 150.9)">21</text>
<text x="61.8" y="150.9" transform="rotate(-90 61.8 150.9)">22</text>
<text x="64.4" y="150.9" transform="rotate(-90 64.4 150.9)">23</text>
<text x="66.9" y="150.9" transform="rotate(-90 66.9 150.9)">24</text>
<text x="69.5" y="150.9" transform="rotate(-90 69.5 150.9)">25</text>
<text x="72" y="150.9" transform="rotate(-90 72 150.9)">26</text>
<text x="77.1" y="150.9" transform="rotate(-90 77.1 150.9)">53</text>
<text x="79.6" y="150.9" transform="rotate(-90 79.6 150.9)">54</text>
<text x="82.2" y="150.9" transform="rotate(-90 82.2 150.9)">55</text>
<text x="84.7" y="150.9" transform="rotate(-90 84.7 150.9)">56</text>
<text x="87.3" y="150.9" transform="rotate(-90 87.3 150.9)">57</text>
<text x="89.8" y="150.9" transform="rotate(-90 89.8 150.9)">58</text>
<text x="92.4" y="150.9" transform="rotate(-90 92.4 150.9)">59</text>
<text x="94.9" y="150.9" transform="rotate(-90 94.9 150.9)">60</text>
<text x="100" y="150.9" transform="rotate(-90 100 150.9)">43</text>
<text x="102.5" y="150.9" transform="rotate(-90 102.5 150.9)">44</text>
<text x="105.1" y="150.9" transform="rotate(-90 105.1 150.9)">45</text>
<text x="107.6" y="150.9" transform="rotate(-90 107.6 150.9)">46</text>
<text x="110.1" y="150.9" transform="rotate(-90 110.1 150.9)">47</text>
<text x="112.7" y="150.9" transform="rotate(-90 112.7 150.9)">48</text>
<text x="115.2" y="150.9" transform="rotate(-90 115.2 150.9)">49</text>
<text x="117.8" y="150.9" transform="rotate(-90 117.8 150.9)">50</text>
<text x="145.7" y="150.9" transform="rotate(-90 145.7 150.9)">98</text>
<text x="148.2" y="152.1" transform="rotate(-90 148.2 152.1)">100</text>
<text x="176.6" y="151.9">VCC</text>
<text x="185.6" y="150.8">3</text>
<text x="189.1" y="155.8">PARACHUTE</text>
<text x="218.6" y="151.9">PWR</text>
<text x="222.4" y="154.4">5</text>
<text x="238.9" y="150.8">2</text>
<text x="238.9" y="153.3">3</text>
<text x="131.6" y="161.2" transform="rotate(-90 131.6 161.2)">5</text>
<text x="134.1" y="161.2" transform="rotate(-90 134.1 161.2)">2</text>
<text x="136.6" y="161.2" transform="rotate(-90 136.6 161.2)">3</text>
<text x="157.7" y="158.4">1</text>
<text x="157.7" y="160.9">2</text>
<text x="242.4" y="158.4">ESC3</text>
<text x="19.8" y="167.1" transform="rotate(-90 19.8 167.1)">RESET</text>
<text x="24.9" y="166.9" transform="rotate(-90 24.9 166.9)">XTAIL1</text>
<text x="27.4" y="166.9" transform="rotate(-90 27.4 166.9)">XTAIL2</text>
<text x="35" y="162.8" transform="rotate(-90 35 162.8)">G1</text>
<text x="37.6" y="162.8" transform="rotate(-90 37.6 162.8)">G2</text>
<text x="65.5" y="164.5" transform="rotate(-90 65.5 164.5)">RED</text>
<text x="68.1" y="167.6" transform="rotate(-90 68.1 167.6)">GREEN</text>
<text x="70.6" y="165.6" transform="rotate(-90 70.6 165.6)">BLUE</text>
<text x="101.1" y="164.2" transform="rotate(-90 101.1 164.2)">SCL</text>
<text x="103.6" y="164.4" transform="rotate(-90 103.6 164.4)">SDA</text>
<text x="106.2" y="163.9" transform="rotate(-90 106.2 163.9)">TX1</text>
<text x="108.7" y="164.1" transform="rotate(-90 108.7 164.1)">RX1</text>
<text x="123.9" y="167.8" transform="rotate(-90 123.9 167.8)">TX_TTL</text>
<text x="134" y="167.1">SB_LED_R</text>
<text x="146.7" y="162">VCC</text>
<text x="157.7" y="163.5">3</text>
<text x="179.1" y="162">GND</text>
<text x="218.8" y="167.1">GND</text>
<text x="238.9" y="166">1</text>
<text x="32.5" y="168.7" transform="rotate(-90 32.5 168.7)">CUTOFF</text>
<text x="40.1" y="168.1" transform="rotate(-90 40.1 168.1)">SB_LED</text>
<text x="126.5" y="168" transform="rotate(-90 126.5 168)">RX_TTL</text>
<text x="142" y="169.7">SB</text>
<text x="161.1" y="168.5">SB</text>
<text x="218.6" y="169.7">PWR</text>
<text x="222.4" y="172.2">6</text>
<text x="238.9" y="168.6">2</text>
<text x="238.9" y="171.1">3</text>
<text x="174.3" y="179.8">RX2OUT</text>
<text x="179" y="177.3">TX2</text>
<text x="193.2" y="176.2">1</text>
<text x="193.2" y="178.7">2</text>
<text x="242.4" y="176.1">ESC4</text>
<text x="181.7" y="184.9">VCC</text>
<text x="193.2" y="181.3">3</text>
<text x="193.2" y="183.8">4</text>
<text x="218.8" y="184.9">GND</text>
<text x="238.9" y="183.8">1</text>
<text x="7.1" y="191.8" transform="rotate(-90 7.1 191.8)">VCC</text>
<text x="20.5" y="188.9">1</text>
<text x="20.5" y="191.4">2</text>
<text x="63" y="190">ADC1</text>
<text x="84" y="188.9">1</text>
<text x="84" y="191.4">2</text>
<text x="119.8" y="190">GND</text>
<text x="120" y="187.4">VCC</text>
<text x="139.9" y="186.3">1</text>
<text x="139.9" y="188.9">2</text>
<text x="139.9" y="191.4">3</text>
<text x="196.7" y="188.8">UART2</text>
<text x="218.6" y="187.4">PWR</text>
<text x="222.4" y="190">7</text>
<text x="238.9" y="186.3">2</text>
<text x="238.9" y="188.9">3</text>
<text x="20.5" y="194">3</text>
<text x="20.5" y="196.5">4</text>
<text x="63" y="196.9" transform="rotate(-90 63 196.9)">VCC</text>
<text x="63" y="192.5">ADC0</text>
<text x="84" y="194">3</text>
<text x="84" y="196.5">4</text>
<text x="120.2" y="195.1">SDA</text>
<text x="120.4" y="192.5">SCL</text>
<text x="139.9" y="194">4</text>
<text x="139.9" y="196.5">5</text>
<text x="184.2" y="195.1">GND</text>
<text x="242.4" y="193.9">M5</text>
<text x="24" y="201.5">SPK</text>
<text x="87.5" y="201.5">C T + -</text>
<text x="139.9" y="199">6</text>
<text x="139.9" y="201.6">7</text>
<text x="63" y="204.1" transform="rotate(-90 63 204.1)">GND</text>
<text x="139.9" y="204.1">8</text>
<text x="143.4" y="209.2">MPU-6050</text>
<text x="193.2" y="209.2">1</text>
<text x="218.6" y="207.8">PWR</text>
<text x="218.8" y="205.2">GND</text>
<text x="238.9" y="204.1">1</text>
<text x="238.9" y="206.7">2</text>
<text x="238.9" y="209.2">3</text>
<text x="18" y="210">MMBT3904</text>
<text x="178.8" y="212.8">RX3</text>
<text x="179" y="210.3">TX3</text>
<text x="193.2" y="211.7">2</text>
<text x="193.2" y="214.3">3</text>
<text x="222.4" y="210.3">8</text>
<text x="242.4" y="214.2">M6</text>
<text x="181.7" y="217.9">VCC</text>
<text x="193.2" y="216.8">4</text>
<text x="196.7" y="221.9">UART3</text>
<text x="8.9" y="222.7">10k</text>
<text x="28" y="225.5">GND</text>
<text x="71.3" y="227">1</text>
<text x="106.9" y="227">1</text>
<text x="22.9" y="230.6">SIGNAL</text>
<text x="49.3" y="230.6">RX1</text>
<text x="49.5" y="228.1">TX1</text>
<text x="71.3" y="229.5">2</text>
<text x="71.3" y="232.1">3</text>
<text x="88.7" y="228.1">GIMBAL</text>
<text x="95.3" y="233.2">VCC</text>
<text x="106.9" y="229.5">2</text>
<text x="106.9" y="232.1">3</text>
<text x="135.9" y="232.1">3</text>
<text x="155" y="233.2">PPM_IN</text>
<text x="184.2" y="228.1">GND</text>
<text x="10.3" y="238.2">PWR</text>
<text x="56.9" y="238.2">SCL</text>
<text x="71.3" y="234.6">4</text>
<text x="71.3" y="237.1">5</text>
<text x="71.3" y="239.7">6</text>
<text x="135.9" y="237.1">1</text>
<text x="135.9" y="234.6">2</text>
<text x="155" y="238.2">GND</text>
<text x="155" y="235.7">VCC</text>
<text x="167.7" y="234.6">TITLE:</text>
<text x="231.2" y="234.6">DATE:</text>
<text x="11.5" y="243.3">VCC</text>
<text x="56.7" y="240.8">SDA</text>
<text x="74.8" y="244.7">GPS</text>
<text x="97.8" y="243.3">GND</text>
<text x="128.1" y="242.2">CONN-SIL3</text>
<text x="231.2" y="244.8">PAGE:</text>
<text x="47" y="248.4">GND VCC</text>
<text x="167.7" y="251.1">BY:</text>
<text x="175.3" y="251.1">Julio Cesar Matias</text>
<text x="213.4" y="251.1">REV:</text>
<text x="221" y="251.1">1.3</text>
<text x="3.9" y="253.5">GND</text>
</g>
<text font-size="2" x="123.8" y="86.4" transform="rotate(-90 123.8 86.4)">PPM_IN</text>
</svg>
